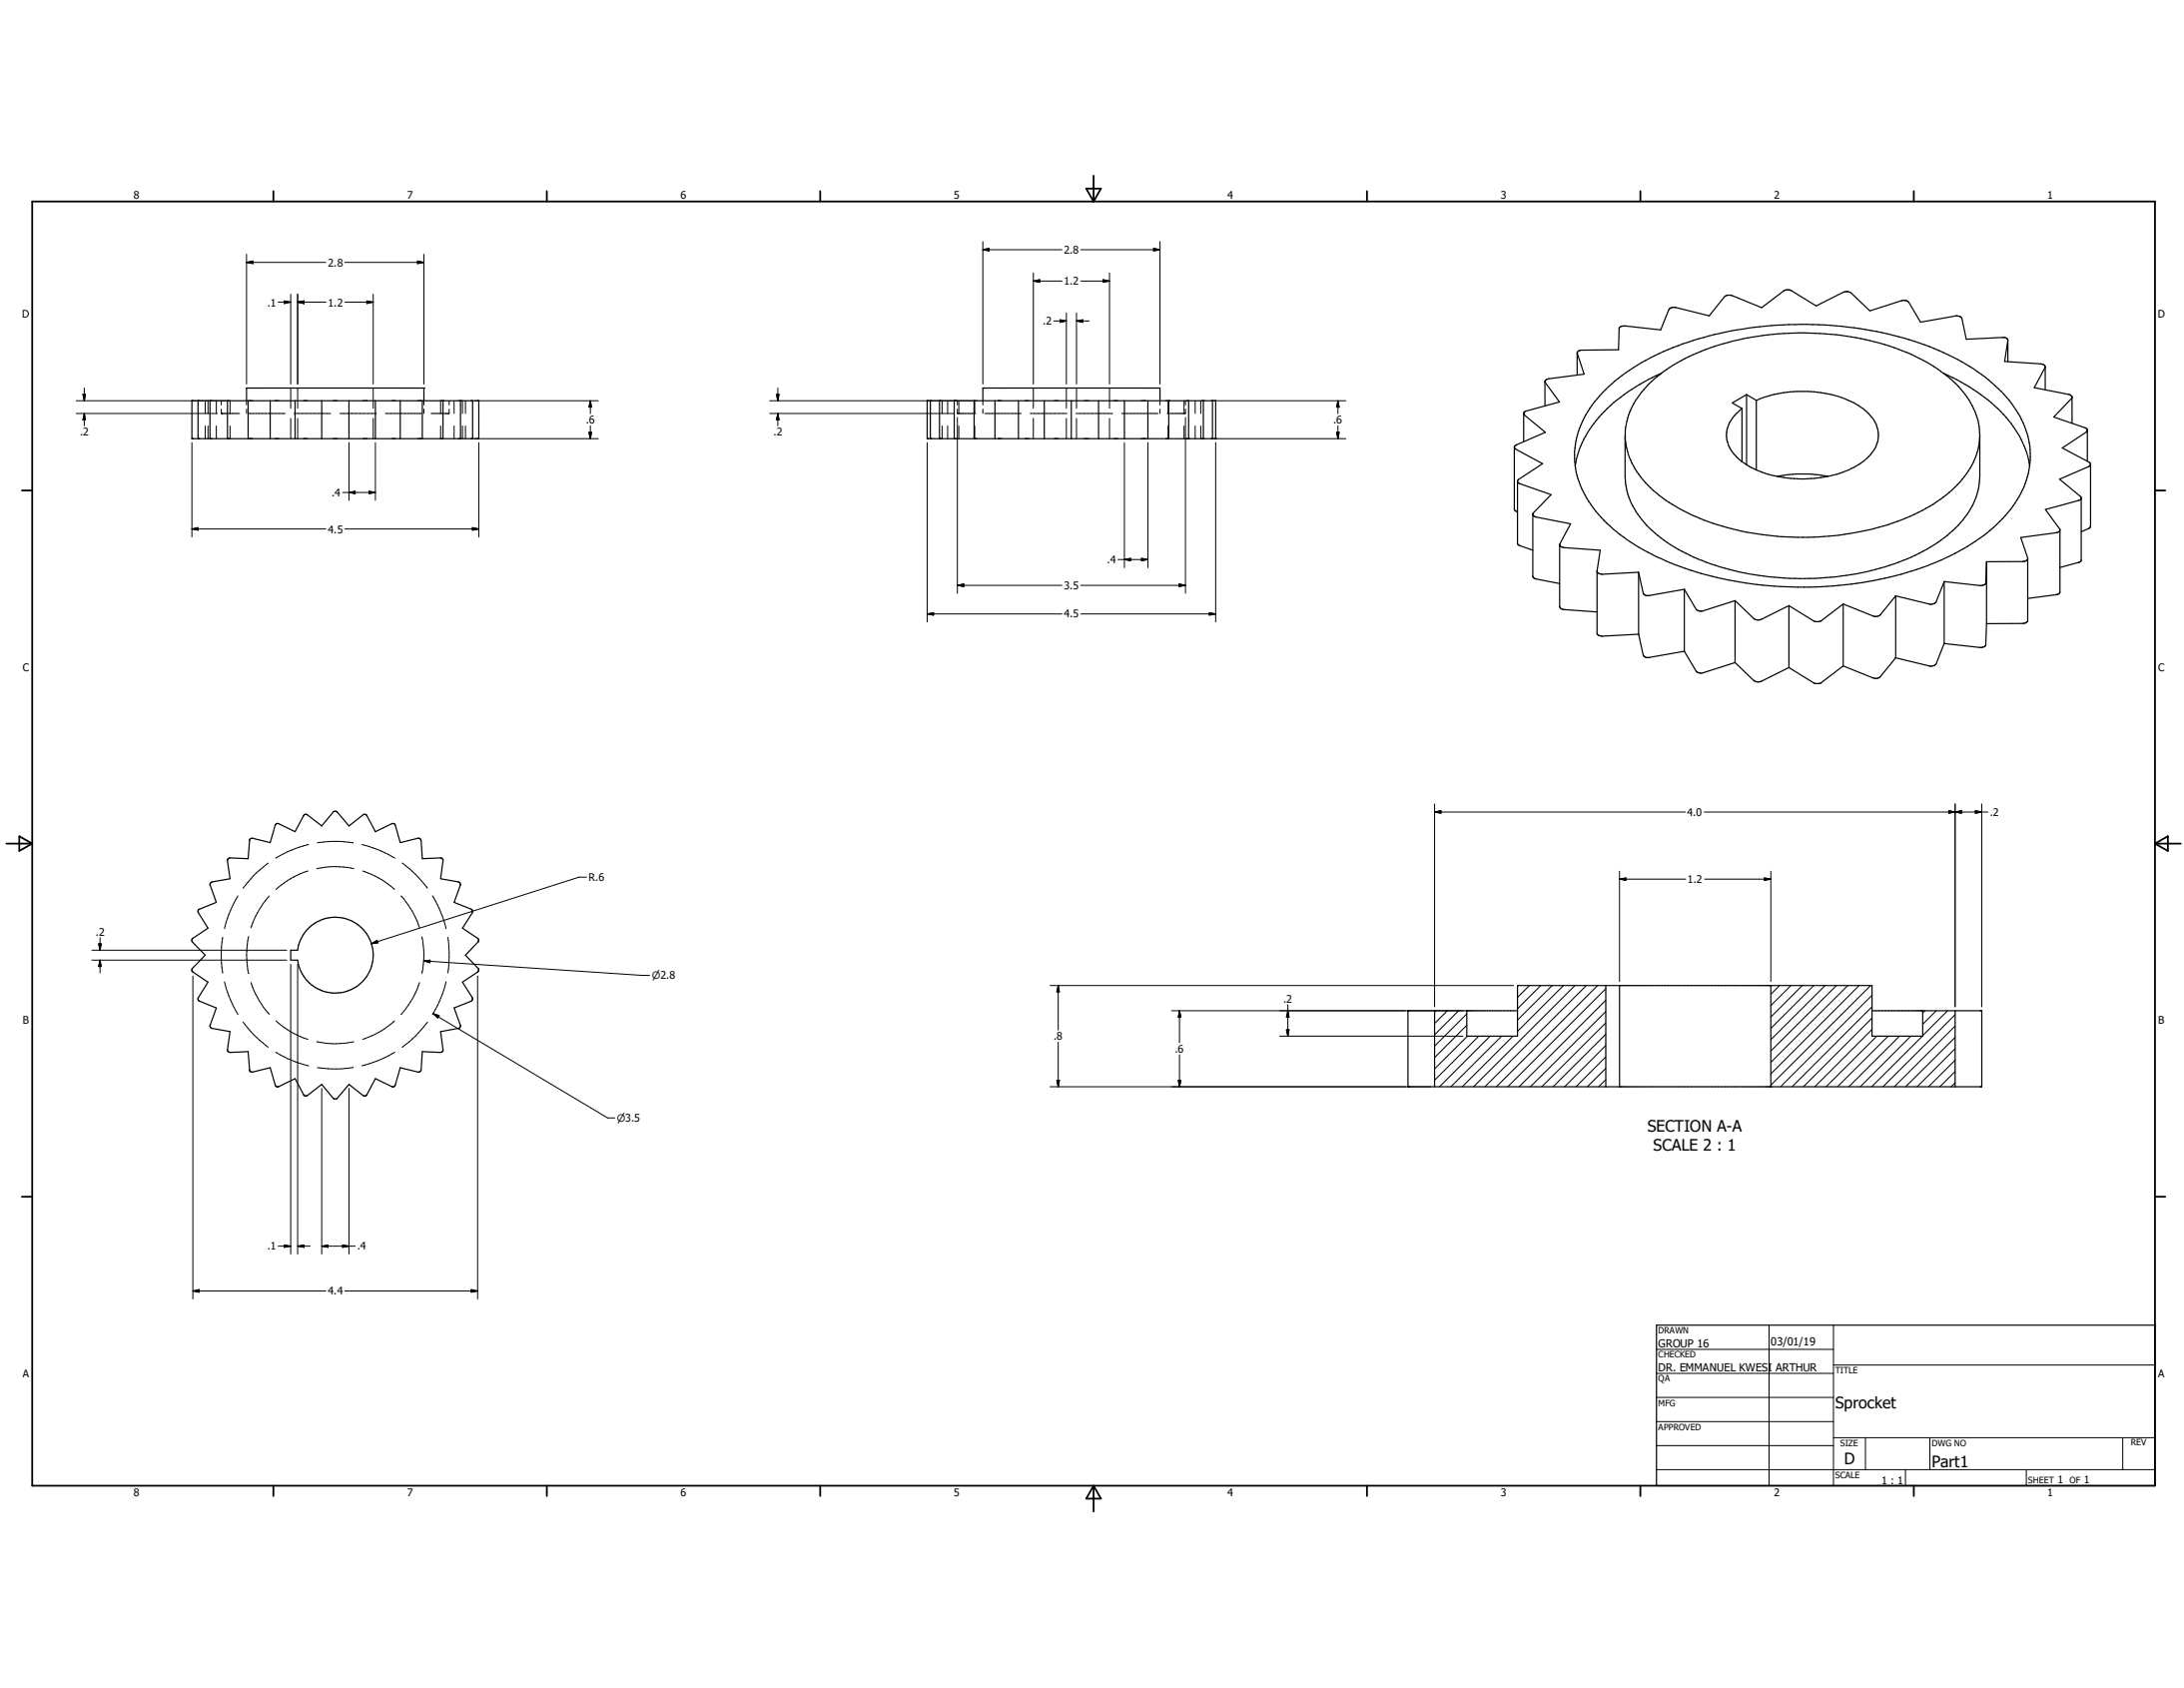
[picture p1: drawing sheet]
<svg xmlns="http://www.w3.org/2000/svg" width="279mm" height="216mm" viewBox="0 0 279 216" stroke-linecap="round" stroke-linejoin="round" font-family="sans-serif">
<g fill="none" stroke="#000" stroke-width=".13">
<path d="M31.5 32.5v16.6M31.5 33.6h10.2M31.5 33.6l.9-.2v.3zM35.6 38.6h1.6M36.4 38.5l.8 .1-.8 .2zM37.2 37.6v11.5M38.1 37.6v11.5M38.1 38.6h3.6M38.1 38.6l.8-.1v.3zM44.1 33.6h10.1M44.1 38.6h3.6M46.9 38.5l.8 .1-.8 .2z"/>
<path d="M47.7 37.6v11.5M53.4 33.4l.8 .2-.8 .1zM54.2 32.5v16.6M125.7 30.9v18.2M125.7 31.9h10.2M125.7 31.9l.8-.1v.3zM132.2 34.9v14.2M132.2 35.9h3.7M132.2 35.9l.8-.1v.3zM138.3 31.9h10.1M138.3 35.9h3.6M141.1 35.8l.8 .1-.8 .2z"/>
<path d="M141.9 34.9v14.2M147.6 31.8l.8 .1-.8 .2zM148.4 30.9v18.2M9.7 52.9h18.1M9.7 51.3h19.2M10.6 50.4h.3l-.1 .9zM10.8 49.6v1.7M10.8 52.9v1.6M10.8 52.9l.1 .8h-.3zM24.5 56.6v12.1M26.3 51.3v1.6M26.3 54.5v1.6"/>
<path d="M26.6 51.3v1.6M26.6 54.5v1.6M27.7 51.3v1.6M27.7 54.5v1.6M28.3 52.9h.1M28.3 51.3v.5M28.3 52.3v.6M28.3 52.9h2.4M29.4 51.3v1.6M29.4 54.5v1.6M31.5 51.3v.5M31.5 52.3v.6"/>
<path d="M31.8 52.9h4.7M37.2 49.6v2.6M37.2 53.5v2.6M37.6 52.9h4.7M38.1 49.6v2.6M38.1 53.5v2.6M43.5 52.9h4.6M44.6 56.6v7.4M47.7 49.6v2.6M47.7 53.5v2.6M48 56.6v7.4M49.3 52.9h4.7"/>
<path d="M54.2 51.3v.5M54.2 52.3v.6M56.4 51.3v1.6M56.4 54.5v1.6M57.5 52.3v.6h-2.4M57.5 51.3v.5M58.1 51.3v1.6M58.1 54.5v1.6M59.2 51.3v1.6M59.2 54.5v1.6M59.5 51.3v1.6M59.5 54.5v1.6"/>
<path d="M60.8 56.1h15.7M60.8 51.3h15.7M61.3 56.6v12.1M75.3 55.3h.4l-.2 .8zM75.5 51.3v1.6M75.5 54.5v1.6M75.5 51.3l.2 .8h-.4zM98.5 52.9h23.5M98.5 51.3h26M99.3 50.4h.4l-.2 .9zM99.5 52.9l.2 .8h-.4zM99.5 49.6v1.7"/>
<path d="M99.5 52.9v1.6M118.6 56.6v22.9M120.5 51.3v1.6M120.5 54.5v1.6M121.2 51.3v1.6M121.2 54.5v1.6M122.5 52.3v.6h2.3M122.5 51.3v.5M122.5 53.4v22.5M122.7 51.3v1.6M122.7 54.5v1.6M124.7 51.3v1.6"/>
<path d="M124.7 54.5v1.6M125.7 51.3v.5M125.7 52.3v.6M126 52.9h4.6M131.8 52.9h4.7M132.2 49.6v2.6M132.2 53.5v2.6M134.8 41.1h1.6M135.6 40.9l.8 .2-.8 .1zM136.4 40v9.1M136.4 49.6v2.6M136.4 53.5v2.6"/>
<path d="M137.6 52.9h4.7M137.7 40v9.1M137.7 49.6v2.6M137.7 53.5v2.6M137.7 41.1h1.6M137.7 41.1l.8-.2v.3zM141.9 49.6v2.6M141.9 53.5v2.6M143.5 52.9h4.6M143.8 56.6v16M146.8 56.6v16M148.4 51.3v.5"/>
<path d="M148.4 52.3v.6M149.4 51.3v1.6M149.4 54.5v1.6M151.5 51.3v1.6M151.5 54.5v1.6M151.7 52.3l-.1 .6h-2.3M151.7 51.3v.5M151.7 53.4v22.5M152.9 51.3v1.6M152.9 54.5v1.6M153.6 51.3v1.6M153.6 54.5v1.6"/>
<path d="M155.5 56.1h16.7M155.5 51.3h16.7M155.5 56.6v22.9M171 55.3h.3l-.1 .8zM171.2 51.3l.1 .8h-.3zM171.2 51.3v1.6M171.2 54.5v1.6M24.5 67.7h17.2M24.5 67.7l.9-.2v.3zM43.8 63h4.2M44.1 67.7h17.2M44.6 63l.8-.2v.3z"/>
<path d="M47.2 62.8l.8 .2-.8 .1zM60.4 67.5l.9 .2-.9 .1zM118.6 78.5h17.3M118.6 78.5l.8-.1v.3zM122.5 74.9h13.4M122.5 74.9l.8-.2v.3zM138.3 78.5h17.2M138.3 74.9h13.4M143 71.6h3.8M143.8 71.6l.8-.2v.3zM146 71.4l.8 .2-.8 .1zM150.8 74.7l.9 .2-.9 .1z"/>
<path d="M154.7 78.4l.8 .1-.8 .2zM12.8 119.9v1.6M28.5 119.9a13.8 13.8 0 0 0 0 4.6M30.4 114.6a14.7 14.7 0 0 0-1.7 4.2M31.8 119.8a11 11 0 0 0 0 4.7M34.3 110.4a14.4 14.4 0 0 0-3.2 3.2M34.5 114.6a11.1 11.1 0 0 0-2.4 4.1M39.4 111.4a11 11 0 0 0-4.1 2.4M39.5 108a14.9 14.9 0 0 0-4.2 1.8M40.5 111.1a10.9 10.9 0 0 1 4.8 0M40.6 107.8a13.5 13.5 0 0 1 4.6 0M46.3 108a15 15 0 0 1 4.2 1.8"/>
<path d="M46.4 111.4a11 11 0 0 1 4.1 2.4M51.3 114.6a10.7 10.7 0 0 1 2.4 4.1M51.5 110.4a15.1 15.1 0 0 1 3.2 3.2M54 119.8a11 11 0 0 1 0 4.7M55.3 114.6a14.1 14.1 0 0 1 1.8 4.2M57.3 119.9a14.6 14.6 0 0 1 0 4.6M75 112.2h-.9l-26.6 8.5M183.5 103.9h32.1M183.5 103.9l.8-.2v.3zM183.5 102.8v26M207.2 112.4h8.5M207.2 112.4l.8-.1v.3z"/>
<path d="M207.2 111.4v14.1M218 103.9h36.3M218.1 112.4h8.4M225.7 112.3l.8 .1-.8 .2zM226.5 111.4v14.1M249.3 103.7l.8 .2-.8 .1zM250.1 102.8v26M250.1 103.9l.8-.2v.3zM252.7 103.7l.8 .2-.8 .1zM253.5 102.8v26M11.8 121.5h24.9M11.8 122.8h24.9"/>
<path d="M12.6 120.7h.3l-.1 .8zM12.8 122.8v1.6M12.8 122.8l.1 .8h-.3zM24.7 124.8v41.3M28.7 125.6l.6 1.8 1.1 2.4M31.1 130.7a15.9 15.9 0 0 0 3.2 3.2M32.1 125.7a11.8 11.8 0 0 0 2.4 4M35.3 134.6a14.7 14.7 0 0 0 4.2 1.7M35.3 130.6a11 11 0 0 0 4.1 2.3M37.2 123.3v37.1M38.1 123.3v37.1M40.5 133.2a10.9 10.9 0 0 0 4.8 0"/>
<path d="M40.6 136.5a13.7 13.7 0 0 0 4.6 0M41.2 139.2v21.2M44.6 139.2v21.2M47.5 120.7l.7-.4 .1 .3zM50.5 130.6a10.6 10.6 0 0 1-4.1 2.3M50.5 134.6a14.6 14.6 0 0 1-4.2 1.7M53.7 125.7a10.7 10.7 0 0 1-2.4 4M54.2 122.9l28.9 1.9M54.2 122.9l.8-.1v.3zM54.7 130.7a14.6 14.6 0 0 1-3.2 3.2M55.4 129.6l22.3 13.4h1M55.4 129.6l.8 .3-.2 .3z"/>
<path d="M57.1 125.6a14.2 14.2 0 0 1-1.8 4.2M61.1 124.8v41.3M134.3 139h48.7M134.3 126.1h59.3M135.2 138.2h.3l-.1 .8zM135.4 126.1v5.6M135.4 133.3v5.7M135.4 126.1l.1 .8h-.3zM149.9 129.3h37.2M150.7 138.2h.4l-.2 .8zM150.9 129.3v4.1M150.9 134.9v4.1"/>
<path d="M150.9 129.3l.2 .8h-.4zM163.7 132.5h23.4M164.6 131.7h.3l-.1 .8zM164.8 129.3l.1 .8h-.3zM164.8 128.5v4M183.7 129.3l-.2 .2M185.2 129.3l-1.7 1.6M186.6 129.3l-3.1 3M187.6 131.1l-4.1 4.2M187.6 129.7l-4.1 4.1M187.7 132.5l-4.2 4.2M189.2 132.5l-5.7 5.7"/>
<path d="M190.6 132.5l-6.4 6.5M192.1 132.5l-6.5 6.5M193.6 132.5l-6.5 6.5M194.2 126.1h-.1M195.7 126.1l-1.6 1.5M197.1 126.1l-3 2.9M198.6 126.1l-4.5 4.4M200 126.1l-5.9 5.8M201.5 126.1l-13 12.9M202.9 126.1l-12.9 12.9M204.4 126.1l-13 12.9M205.4 138.1l-.9 .9"/>
<path d="M205.4 136.6l-2.3 2.4M205.4 135.2l-3.8 3.8M205.4 133.7l-5.2 5.3M205.4 132.3l-6.7 6.7M205.4 130.8l-8.2 8.2M205.4 129.4l-9.6 9.6M205.4 127.9l-11.1 11.1M205.4 126.5l-12.5 12.5M227.7 126.1l-1.2 1.1M229.1 126.1l-2.6 2.5M230.6 126.1l-4.1 4M232 126.1l-5.5 5.4"/>
<path d="M233.5 126.1l-7 6.9M234.9 126.1l-8.4 8.3M236.4 126.1l-9.9 9.8M237.8 126.1l-11.3 11.3M239.3 126.1l-12.8 12.7M239.5 131.7l-7.3 7.3M239.5 130.2l-8.8 8.8M239.5 128.8l-10.2 10.2M239.5 127.3l-11.7 11.7M240.1 132.5l-6.5 6.5M241.5 132.5l-6.4 6.5M243 132.5l-6.5 6.5"/>
<path d="M244.4 132.5l-6.4 6.5M245.9 132.5l-6.5 6.5M246.3 129.3l-.3 .3M247.7 129.3l-1.7 1.7M249.2 129.3l-3.2 3.2M250.1 138.5l-.5 .5M250.1 137l-1.9 2M250.1 135.6l-3.4 3.4M250.1 134.1l-4.8 4.9M250.1 132.7l-6.3 6.3M250.1 131.2l-7.8 7.8M250.1 129.8l-9.2 9.2"/>
<path d="M35.6 159.4h1.6M36.4 159.2l.8 .2-.8 .1zM38.1 159.4l.8-.2v.3zM38.1 159.4h1.6M41.2 159.4h4.2M41.2 159.4l.8-.2v.3zM43.8 159.2l.8 .2-.8 .1zM24.7 165.1h17M24.7 165.1l.8-.2v.4zM44.1 165.1h17M60.3 164.9l.8 .2-.8 .2zM211.9 172.6h22.7"/>
<path d="M211.9 175.7h22.7M211.9 178.7h22.7M226.3 169.5v20.5M234.6 174.6h41.1M234.6 169.5v20.5M211.9 181.8h22.7M211.9 184.9h22.7M211.9 188h63.8M234.6 183.9h41.1M238.6 183.9v4.1M243.8 188v2M246.9 183.9v4.1"/>
<path d="M259.2 188v2M271.6 183.9v4.1"/>
</g>
<g fill="none" stroke="#000" stroke-width=".15">
<path d="M24.5 56.1h.1M24.5 56.1v-4.8h36.8v4.8M24.6 56.1h36.6M25.3 56.1h.1M25.3 51.3v4.8M26.9 51.3v4.8M29.1 56.1h.1M29.1 51.3v4.8M31.7 51.3v4.8M31.9 56.1h.1M34.6 51.3v4.8M37.7 51.3v4.8"/>
<path d="M41.2 51.3v4.8M44.6 51.3v4.8M48 51.3v4.8M51.2 51.3v4.8M54 51.3v4.8M54.2 49.6h.1M54.2 49.6h-22.7v1.7M54.2 49.6v1.7M56.7 51.3h.1M56.7 51.3v4.8M58.9 51.3h.1M58.9 51.3v4.8"/>
<path d="M60.5 51.3v4.8M118.6 56.1h.1M118.6 56.1v-4.8h36.9v4.8M118.6 56.1h36.9M119 56.1h.1M119 51.3v4.8M120.2 56.1h.1M120.2 51.3v4.8M122.1 51.3v4.8M122.1 51.3h.1M124.6 56.1h.1M124.6 51.3v4.8"/>
<path d="M125.7 49.6h.1M125.7 49.6v1.7M125.8 49.6h22.6v1.7M127.3 51.3v4.8M127.7 56.1h.1M127.7 51.3h.1M130.3 51.3v4.8M133.6 51.3v4.8M137.1 51.3v4.8M140.5 51.3v4.8M143.8 51.3v4.8M146.4 56.1h.1"/>
<path d="M146.4 51.3h.1M146.8 51.3v4.8M149.5 51.3h.1M149.5 51.3v4.8M152 56.1h.1M152.1 51.3v4.8M153.9 56.1h.1M153.9 51.3h.1M153.9 51.3v4.8M155.1 56.1h.1M155.1 51.3h.1M155.1 51.3v4.8"/>
<path d="M155.5 56.1h.1M193.7 57.2v7.9l.1 .2 .3 .2M194.9 52.9l.2 .2 2.6 2.2-3.7 1.6a.3 .3 0 0 0-.2 .5l3.5 1.9-3.2 2.2v8l.3 .3 1.7 .6M197.6 48.9l1.9 2.5-4.3 1.2-.2 .1-.1 3.8M201.8 45.2l.9 2.7-4.5 .5-.4 .2-.2 .2v3.1M205 50.2a27 27 0 0 1 11.6-6.7 46.6 46.6 0 0 1 7.8-1.6 56.4 56.4 0 0 1 9-.3 42.5 42.5 0 0 1 17 4.4 19.7 19.7 0 0 1 8 7.2 10.4 10.4 0 0 1-1.2 12 20.4 20.4 0 0 1-6.5 5.3 42.2 42.2 0 0 1-19.2 4.6 43.6 43.6 0 0 1-20.7-4.5 19.2 19.2 0 0 1-8-7.3 10.5 10.5 0 0 1 1.5-12.3zM207.9 55.6v5.3a10.2 10.2 0 0 0 4.2 7.6 25 25 0 0 0 10.3 4.6 37.2 37.2 0 0 0 8.5 .9 41.6 41.6 0 0 0 7.8-.9 24.6 24.6 0 0 0 11.1-5.2 9.8 9.8 0 0 0 3.5-7v-5.3M210.9 49.2a23.4 23.4 0 0 1 11.4-5.7 36.5 36.5 0 0 1 22.2 1.8 16.3 16.3 0 0 1 7.6 6.2 8 8 0 0 1-.8 9.4 19 19 0 0 1-9.2 6 37.2 37.2 0 0 1-24.1-.4 19 19 0 0 1-8.1-5.5 8.2 8.2 0 0 1-.7-9.7l.8-1.1zM212.6 47.7a20.9 20.9 0 0 0-9.3 7.3 11.7 11.7 0 0 0-1.8 4.6M222.9 52.2v6.9M222.9 59.1l1.8 1M222.9 52.2a4.1 4.1 0 0 0-2 4.1 4.8 4.8 0 0 0 2 2.8"/>
<path d="M223.4 50.5l-1.8 1 1.3 .7M223.4 50.5v9M223.4 50.5l1.3 .7M224.7 51.2v8.9M224.7 51.2a15.7 15.7 0 0 1 9.9-.7 8.5 8.5 0 0 1 5.2 3.3 3.7 3.7 0 0 1-1 4.8 12.4 12.4 0 0 1-8 2.7l-1.7-.1-1.7-.3M248.6 47.7a22.7 22.7 0 0 1 8.7 6.5 11.9 11.9 0 0 1 2.4 5.4M256.9 43.6l-.4 2.6 4.6 .3a.61 .61 0 0 1 .5 .4v3M256.9 46.3v-2.8a.58 .58 0 0 0-.7-.3l-4.7 .2-.5-2.7a.79 .79 0 0 0-.9-.3l-4.4 .8-1.5-2.5a.88 .88 0 0 0-.9-.2l-4.1 1.3-2.4-2.3a1.08 1.08 0 0 0-1-.1l-3.5 1.7-3.1-1.9-.6-.1-.4 .1-2.8 2.2-3.8-1.6h-.6l-.4 .2-1.9 2.4-4.5-1.1a.7 .7 0 0 0-.7 .3l-1.1 2.6-4.5-.5a.62 .62 0 0 0-.8 .3v2.7l-4.7 .1a.62 .62 0 0 0-.6 .3v2.9M261.6 47l-1.4 2.6 4.4 .8 .3 .2 .2 .1v3.4M265.1 50.9l-2.4 2.4 4.3 1.5v.2v4M267 55.1l-3.2 2.2 3.4 1.8 .2 .2v8l-.2 .3-.9 .4M267.4 59.4l-.2 .3-3.7 1.6 2.6 2.2 .2 .2v8l-.3 .2-2.5 .7"/>
<path d="M194.1 61.6l.3 .2 4 1.5-2.3 2.4v8.1l.1 .1 .3 .2 3 .5M196.1 65.8l.1 .2 .2 .1 4.5 .9-1.3 2.6a.45 .45 0 0 0 .5 .4l4.6 .4-.4 2.6v8a.66 .66 0 0 0 .7 .4l4.6-.3M199.5 69.7v7.9a.52 .52 0 0 0 .6 .4l4.2 .3M204.3 73.1a.64 .64 0 0 0 .7 .3l4.6-.2M209.6 73.2l.6 2.7a.65 .65 0 0 0 .8 .3l4.5-.8M209.6 73.2v7.9M215.5 75.4l1.5 2.5a.83 .83 0 0 0 .9 .2l4.1-1.3M215.5 75.4v7.9M222 76.8l2.4 2.3a1.02 1.02 0 0 0 .9 .1l3.6-1.7M222 76.8v7.9M224.7 60.1l1.5 .6 1.2 .2M227.4 60.9l2.4-.3 2 .1 2 .2"/>
<path d="M228.9 77.5v7.9M235.8 77.3v7.9M235.8 77.3l-2.8 2.1-.4 .1h-.5l-3.2-2M242.5 76.2v7.9M242.5 76.2l-1.9 2.4a.93 .93 0 0 1-1 .2l-3.8-1.5M248.7 74.4v7.9M248.7 74.4l-1 2.6a.82 .82 0 0 1-.9 .3l-4.3-1.1M254.1 79.8l-.1 2.7a.6 .6 0 0 1-.7 .3l-4.6-.5M254.1 71.8l-.1 2.7a.63 .63 0 0 1-.7 .4l-4.6-.5M254.1 71.8v8M259.4 71.5l-.3 .3h-.3h-4.7M263.5 67.8l-.1 .2-.4 .1-4.5 .7 .9 2.6v8.1l-.3 .2h-.3l-4.7 .1"/>
<path d="M266.3 63.7l-.2 .2-.1 .1-4.3 1.2 1.8 2.5v8.1l-.2 .2-.3 .1-3.6 .4M209.6 81.1l.6 2.7a.66 .66 0 0 0 .8 .3l4.5-.8M215.5 83.3l1.5 2.5a.83 .83 0 0 0 .9 .2l4.1-1.3M222 84.7l2.4 2.3a1.02 1.02 0 0 0 .9 .1l3.6-1.7M235.8 85.2l-2.8 2.1-.4 .1h-.5l-3.2-2M242.5 84.1l-2 2.5a.96 .96 0 0 1-.9 .1l-3.8-1.5M248.7 82.3l-1 2.6a.82 .82 0 0 1-.9 .3l-4.3-1.1M29.2 109.9l.2-.2 2.3 .1 .2-2.4 .2-.1 .2-.1 2.3 .6 .6-2.3 .2-.2 .3 .1 2 1 1.1-2.1a.33 .33 0 0 1 .5-.1l1.9 1.4 1.4-1.7 .2-.1 .3 .1 1.5 1.7 1.8-1.4a.33 .33 0 0 1 .5 .1l1.1 2.1 2.1-1a.31 .31 0 0 1 .5 .1l.6 2.3 2.3-.6 .2 .1 .2 .2 .1 2.3h2.5l.2 .2v.1l-.3 2.3 2.2 .4a.32 .32 0 0 1 .3 .4l-.8 2.2 2.2 .9 .1 .2v.3l-1.2 1.9 2 1.5v.2l-1.7 1.8 1.7 1.7v.3l-2 1.4 1.2 2v.3l-2.3 1 .8 2.2a.32 .32 0 0 1-.3 .4l-2.2 .4 .3 2.3v.2l-.2 .2-2.5-.1-.1 2.3-.2 .3h-.2l-2.3-.5-.6 2.2a.3 .3 0 0 1-.5 .2l-2.1-1-1.1 2a.34 .34 0 0 1-.5 .1l-1.8-1.4-1.5 1.8-.1 .1-.4-.1-1.4-1.8-1.9 1.4a.34 .34 0 0 1-.5-.1l-1.1-2-2 1h-.3l-.2-.2-.6-2.2-2.3 .5h-.2l-.2-.2-.2-2.4-2.3 .1-.3-.2 .3-2.5-2.3-.4-.2-.1v-.2l.8-2.3-2.3-1-.1-.2 1.3-2.1-1.9-1.3-.2-.1v-.3l1.8-1.7-1.7-1.7-.1-.3 2.1-1.5-1.3-2v-.2l.2-.2 2.2-.9-.8-2.2a.32 .32 0 0 1 .2-.4l2.3-.4-.3-2.3zM39.4 118.8a4.9 4.9 0 0 1 7.6 .7 4.9 4.9 0 0 1-2.4 7.2 4.9 4.9 0 0 1-6.5-3.9h-.9v-1.3h.9a4.8 4.8 0 0 1 1.3-2.7zM180.1 139h.1M180.1 139h73.4M183.5 129.3v9.7"/>
<path d="M187.6 129.3v3.2h6.5v-6.4h45.4v6.4h6.5v-3.2M194.1 129.3h-14v9.7M205.4 126.1v12.9M207.2 126.1v12.9M226.5 126.1h.1M226.5 139h.1M226.5 126.1v12.9M239.5 129.3h14v9.7M250.1 129.3v9.7M211.9 169.5h63.8v20.5h-63.8z"/>
</g>
<g fill="none" stroke="#000" stroke-width=".23">
<path d="M4.1 25.8h271.6v164.2h-271.6zM35 24.5v1.3M70 24.5v1.3M104.9 24.5v1.3M139 24.1h1.8l-.9 1.7zM139.9 22.5v3.3M174.9 24.5v1.3M209.9 24.5v1.3M244.8 24.5v1.3M2.8 62.7h1.3M275.7 62.7h1.3M.8 107.9h3.3"/>
<path d="M2.5 107l1.6 .9-1.6 .9zM275.7 107.9h3.3M275.7 107.9l1.6-.9v1.8zM2.8 153.1h1.3M275.7 153.1h1.3M35 190v1.3M70 190v1.3M104.9 190v1.3M139.9 190v3.3M139.9 190l.9 1.7h-1.8zM174.9 190v1.3M209.9 190v1.3"/>
<path d="M244.8 190v1.3"/>
</g>
<g fill="#000" stroke="#000" stroke-width=".13">
<path d="M31.5 33.6l.9-.2v.3zM36.4 38.5l.8 .1-.8 .2zM38.1 38.6l.8-.1v.3zM46.9 38.5l.8 .1-.8 .2zM53.4 33.4l.8 .2-.8 .1zM125.7 31.9l.8-.1v.3zM132.2 35.9l.8-.1v.3zM141.1 35.8l.8 .1-.8 .2zM147.6 31.8l.8 .1-.8 .2zM10.6 50.4h.3l-.1 .9zM10.8 52.9l.1 .8h-.3zM75.3 55.3h.4l-.2 .8z"/>
<path d="M75.5 51.3l.2 .8h-.4zM99.3 50.4h.4l-.2 .9zM99.5 52.9l.2 .8h-.4zM135.6 40.9l.8 .2-.8 .1zM137.7 41.1l.8-.2v.3zM171 55.3h.3l-.1 .8zM171.2 51.3l.1 .8h-.3zM24.5 67.7l.9-.2v.3zM44.6 63l.8-.2v.3zM47.2 62.8l.8 .2-.8 .1zM60.4 67.5l.9 .2-.9 .1zM118.6 78.5l.8-.1v.3z"/>
<path d="M122.5 74.9l.8-.2v.3zM143.8 71.6l.8-.2v.3zM146 71.4l.8 .2-.8 .1zM150.8 74.7l.9 .2-.9 .1zM154.7 78.4l.8 .1-.8 .2zM183.5 103.9l.8-.2v.3zM207.2 112.4l.8-.1v.3zM225.7 112.3l.8 .1-.8 .2zM249.3 103.7l.8 .2-.8 .1zM250.1 103.9l.8-.2v.3zM252.7 103.7l.8 .2-.8 .1zM12.6 120.7h.3l-.1 .8z"/>
<path d="M12.8 122.8l.1 .8h-.3zM47.5 120.7l.7-.4 .1 .3zM54.2 122.9l.8-.1v.3zM55.4 129.6l.8 .3-.2 .3zM135.2 138.2h.3l-.1 .8zM135.4 126.1l.1 .8h-.3zM150.7 138.2h.4l-.2 .8zM150.9 129.3l.2 .8h-.4zM164.6 131.7h.3l-.1 .8zM164.8 129.3l.1 .8h-.3zM36.4 159.2l.8 .2-.8 .1zM38.1 159.4l.8-.2v.3z"/>
<path d="M41.2 159.4l.8-.2v.3zM43.8 159.2l.8 .2-.8 .1zM24.7 165.1l.8-.2v.4zM60.3 164.9l.8 .2-.8 .2z"/>
</g>
<g font-size="2">
<text x="210.8" y="144.7">SECTION A-A</text>
<text x="211.5" y="147.1">SCALE 2 : 1</text>
<text x="234.8" y="180.1">Sprocket</text>
<text x="235.9" y="187.3">D</text>
<text x="247.1" y="187.7">Part1</text>
</g>
<g font-size="1.4">
<text x="212.1" y="172.3">GROUP 16</text>
<text x="226.5" y="172.1">03/01/19</text>
<text x="212.1" y="175.4">DR. EMMANUEL KWESI ARTHUR</text>
</g>
<g font-size="1.3">
<text x="17.1" y="25.4">8</text>
<text x="52.1" y="25.4">7</text>
<text x="87.1" y="25.4">6</text>
<text x="122" y="25.4">5</text>
<text x="157" y="25.4">4</text>
<text x="192" y="25.4">3</text>
<text x="226.9" y="25.4">2</text>
<text x="261.9" y="25.4">1</text>
<text x="42" y="34.1">2.8</text>
<text x="136.1" y="32.4">2.8</text>
<text x="2.8" y="40.6">D</text>
<text x="34.2" y="39.2">.1</text>
<text x="42" y="39.2">1.2</text>
<text x="133.4" y="41.6">.2</text>
<text x="136.1" y="36.4">1.2</text>
<text x="276.1" y="40.6">D</text>
<text x="10.2" y="55.7">.2</text>
<text x="75" y="54.2">.6</text>
<text x="98.9" y="55.7">.2</text>
<text x="170.6" y="54.2">.6</text>
<text x="42.4" y="63.5">.4</text>
<text x="42" y="68.2">4.5</text>
<text x="136.1" y="75.4">3.5</text>
<text x="141.6" y="72.1">.4</text>
<text x="136.1" y="79">4.5</text>
<text x="2.9" y="85.8">C</text>
<text x="276.1" y="85.8">C</text>
<text x="215.9" y="104.4">4.0</text>
<text x="254.6" y="104.4">.2</text>
<text x="75.3" y="112.7">R.6</text>
<text x="215.9" y="112.9">1.2</text>
<text x="12.2" y="119.7">.2</text>
<text x="83.4" y="125.2">n2.8</text>
<text x="2.9" y="131">B</text>
<text x="164.2" y="128.2">.2</text>
<text x="276.1" y="131">B</text>
<text x="134.8" y="133">.8</text>
<text x="150.3" y="134.6">.6</text>
<text x="78.9" y="143.4">n3.5</text>
<text x="34.2" y="159.9">.1</text>
<text x="45.7" y="159.9">.4</text>
<text x="42" y="165.6">4.4</text>
<text x="2.9" y="176.2">A</text>
<text x="276.1" y="176.2">A</text>
<text x="17.1" y="191.4">8</text>
<text x="52.1" y="191.4">7</text>
<text x="87.1" y="191.4">6</text>
<text x="122" y="191.4">5</text>
<text x="157" y="191.4">4</text>
<text x="192" y="191.4">3</text>
<text x="226.9" y="191.4">2</text>
<text x="240.7" y="189.8">1 : 1</text>
<text x="261.9" y="191.4">1</text>
<text x="263.2" y="189.7">1</text>
<text x="266.6" y="189.7">1</text>
</g>
<g font-size="1.1">
<text x="212.1" y="170.6">DRAWN</text>
<text x="212.1" y="173.7">CHECKED</text>
<text x="212.1" y="176.7">QA</text>
<text x="212.1" y="179.8">MFG</text>
<text x="234.8" y="175.6">TITLE</text>
<text x="212.1" y="182.9">APPROVED</text>
<text x="235.4" y="185">SIZE</text>
<text x="247.1" y="185">DWG NO</text>
<text x="272.6" y="184.9">REV</text>
<text x="234.8" y="189.1">SCALE</text>
<text x="259.5" y="189.7">SHEET</text>
<text x="264.8" y="189.7">OF</text>
</g>
</svg>
